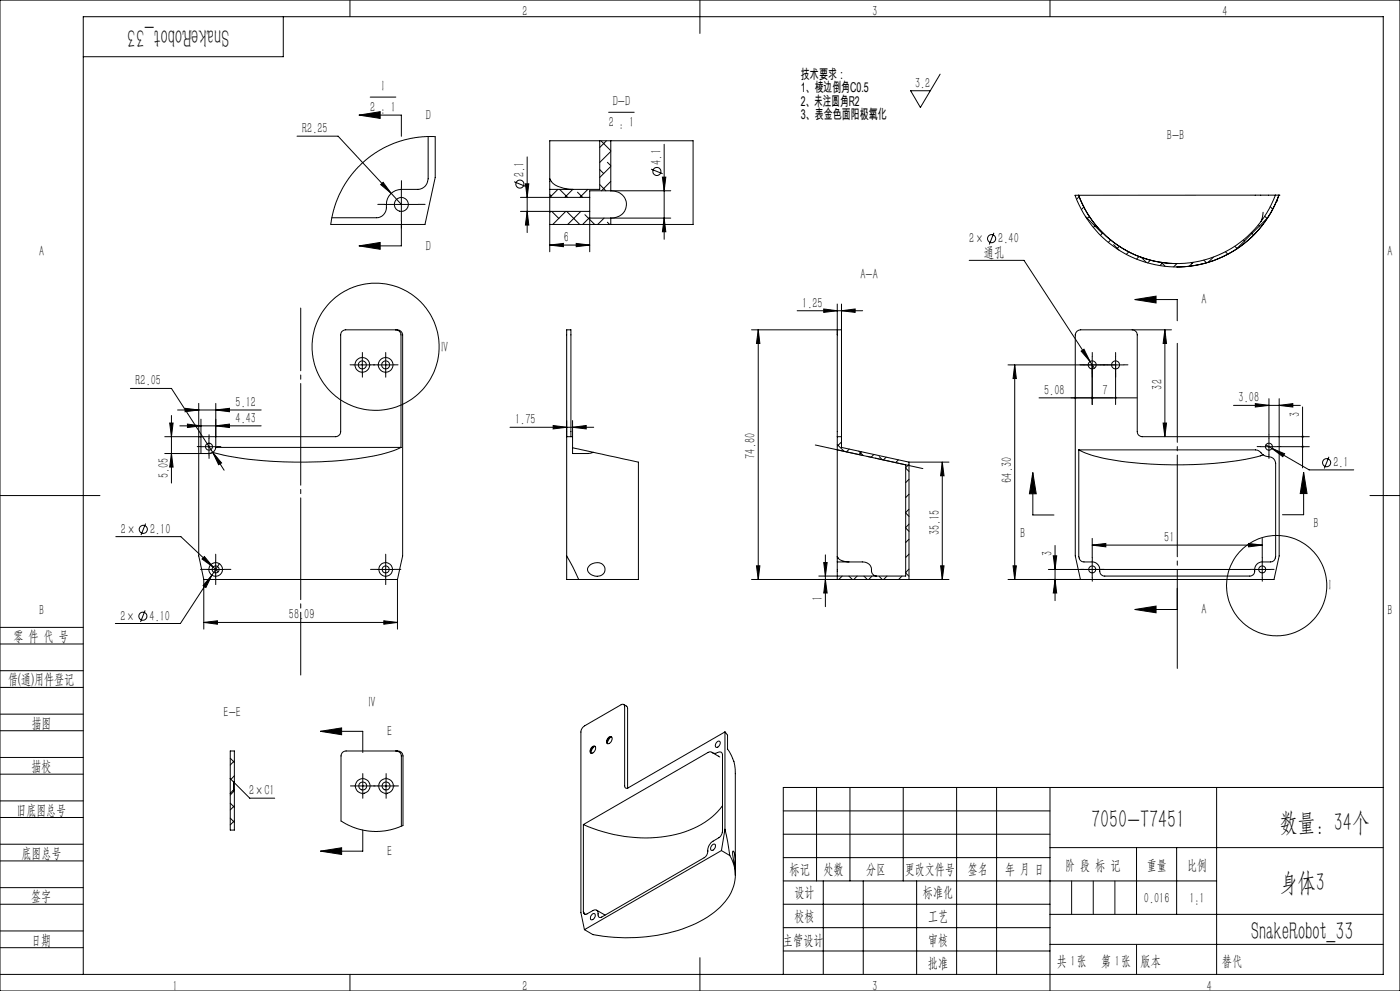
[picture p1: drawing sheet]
<svg xmlns="http://www.w3.org/2000/svg" width="420mm" height="297mm" viewBox="0 0 420 297" stroke-linecap="round" stroke-linejoin="round" font-family="sans-serif">
<g fill="none" stroke="#000" stroke-width=".3">
<path d="M0 0h420v297h-420zM85 5v12h-60M105 0v5M210 0v10M315 0v5M107.7 34.5h12.7v6.3M107.7 34.5l6.4-1v2zM111.1 29.1h7.6M182.6 33.7h7.7M282 22.2l-5.9 10-2.9-5h5.9M89.1 40.8h12.3l16 17.2M107.5 50l2.7-2.5 2.4-1.7 2.3-1.4 3.4-1.5 2.8-.9 3.5-.8 3.4-.3 2.6 .1v12.2l-3.1 14.1h-28.3l.9-4.4 1.6-4.3 2.8-5z"/>
<path d="M114.2 55.3l.7-.7 2.5 3.4zM117.4 58l3 3.3M120.4 56.3v10M128.4 40.9v12.7a3.2 3.2 0 0 1-3.1 3.2h-4.9a4.7 4.7 0 0 0-4.5 5.5 3 3 0 0 1-3 3h-13.3M154.2 54.5l3.5 1.4M156.1 59.2h20.8M157.6 55.1h1l-.4 4.1zM158.2 47v22.7M164.9 58.3l.5 .4M164.9 53.6l.8 1.1a8.7 8.7 0 0 0 6.2 2.1M164.9 59.2v16.3M164.9 56.8v2.4"/>
<path d="M167.4 56.8l-2.4 2.4M167.9 56.8l2.4 2.4M171.8 56.8l-2.4 2.4M173.2 57.6l1.6 1.6M176.4 56.8l-2.4 2.4M176.9 59.2v4.2M179.9 55.3l1.9 1.9M179.9 50.8l1.2 1.2M179.9 42.2h-15v14.6M179.9 42.2v14.6h-15M179.9 42.2h3.3M180.3 42.2l2.9 3"/>
<path d="M181.9 42.2l-2 2M182.2 48.6l1 1M183.2 45.4l-3.3 3.3M183.2 49.9l-3.3 3.3M183.2 54.4l-2.8 2.8M183.2 42.2h24.7v25.1h-24.7M183.2 42.2v15a4.1 4.1 0 0 1 4.7 4.1 4.1 4.1 0 0 1-4.7 4.1v1.9M195.3 50.7l3.5 1.4M198.7 53.1h1l-.5 4.1zM199.2 43.2v28.5M201.2 57.2h-24.3v2M323.6 58.5a31.5 31.5 0 0 0 29.5 20.5l-1 1"/>
<path d="M323.7 58.9l-.7 .8M382.6 58.5h-60.1a32.5 32.5 0 0 0 30.6 21.5 32.5 32.5 0 0 0 30.6-21.5M382.6 58.5a31.5 31.5 0 0 1-29.5 20.5 31.5 31.5 0 0 1-29.5-20.5M382.6 58.5h1.1M383.7 58.5h.1M383.7 58.5l-.7 1.7M107.7 73.7l6.4-1v2zM115.4 61.3h10M120.4 67.3v6.4h-12.7M156.1 63.4h20.8M158.2 63.4l.4 4h-1zM164.9 73.4l4.1-.4v.9z"/>
<path d="M164.9 73.4h12M164.9 67.3h18.3M165.2 63.4l-.3 .3M165.5 63.4l2.1 2.1M169.7 63.4l-3.9 3.9M170 63.4l3.9 3.9M172.9 73l4 .4-4 .5zM174.2 63.4l-3.9 3.9M175.5 64.3l2.9 3M176.9 65.2l-2.1 2.1M176.9 63.4v12.1M176.9 65.4h24.3"/>
<path d="M181.2 65.4l-1.9 1.9M182.2 66.6l.7 .7M199.2 65.4l.5 4.1h-1zM290.8 78h16.4l19.8 30.4M298.2 69.8l-1.4 3.5M325.2 62.1l-.8 .7M325.6 64.9l5.1 5.1M326.8 64.9l-.7 .7M328.7 67.4l-.7 .8M330.8 69.8l-.7 .7M333.2 71.9l-.7 .7M334.1 73.3l1.6 1.7"/>
<path d="M335.8 73.8l-.7 .7M338.6 75.5l-.7 .7M341.7 76.9l-.7 .7M342.4 77.1l1.5 1.6M345.1 78l-.8 .8M348.4 78.6l1.1 1.2M348.9 78.7l-.9 .9M357.4 78.7l.2 .2M358 78.6l-1.2 1.2M361.1 78l.9 .8M364 77l-1.6 1.6M367.6 75.5l.8 .7"/>
<path d="M370.5 73.8l.7 .7M373 71.9l.3 .3M375.4 69.7l.7 .7M377.5 67.4l.4 .3M378.9 63.6l-.6 2.8M379.4 64.8l.8 .7M380.3 65.2l-9.5 9.6M381.1 61.9l.7 .8M383 60.2h.1M383 60.2a32.4 32.4 0 0 1-29.9 19.8M118.7 98.8h.2a1.78 1.78 0 0 1 1.9 1.6v66.2l-1.6 7.1M118.7 98.8h-15a1.51 1.51 0 0 0-1.5 1.6v29a1.57 1.57 0 0 1-1.5 1.5h-51.3"/>
<path d="M118.7 98.8a1.57 1.57 0 0 1 1.6 1.6v33.7M225.5 98.8h26.9v1.6M227.5 98.8l.5 4.1h-1.1zM227.5 98.8v74.9M239.1 93.1h19.7M247.1 92.6l4.1 .5-4.1 .5zM251.2 91.1v39.8M251.2 98.8v1.6M252.4 93.1l4.1-.5v1zM252.4 91.1v39.8M339.7 98.8a1.57 1.57 0 0 1 1.5 1.6v29a1.51 1.51 0 0 0 1.5 1.5h50.1M340.5 89.8l6.3-1v2z"/>
<path d="M340.5 89.8h12.7v6.3M349.5 98.8l.5 4.1h-1.1zM349.5 98.8v32.1M351.4 98.8h-27.2a1.62 1.62 0 0 0-1.6 1.6v66.2l1.5 7.1M353.1 80h.1M39.1 116.4h12.3l12.4 19.2M106.2 109.4h5M108.7 106.9v5M113.2 109.4h5M115.7 106.9v5M304.4 109.4l.5 4h-1zM304.4 109.4v64.3"/>
<path d="M311.7 119.2h29.3M324.3 105.2l.9-.5 1.8 3.7zM327 108.4l1.3 2M327.7 106.9v14.3M334.7 106.9v14.3M337.1 109.4h-34.7M380.7 119.5v10.8M383.8 119.5v47.1l-1.6 7.1h-79.8M49.4 135.9h10.9M50.9 126.8h1l-.5 4.1zM51.4 124.5v20.3M51.4 135.9l.5 4.1h-1z"/>
<path d="M53.3 122.9h25.1M53.9 127.6h24.5M55.5 122.4l4.1 .5-4.1 .5zM56.2 127.1l4.1 .5-4.1 .5zM59.6 130.9h.7M59.6 120.9v45.7l1.5 7.1M60.2 133.9h5M60.3 125.6v10.3M62.7 131.4v4.9M63.8 135.6l2.7 3.1-.9 .6zM63.8 135.6l3.4 5.3M63.9 135.6l-1.2 .3h-2.4"/>
<path d="M63.9 135.6l-.8 .3h-.8M64.7 134.1l-.2 .7-.6 .8M64.7 134.1h55.6M64.7 127.6l4.1-.5v1zM64.7 122.9l4.1-.5v1zM64.7 120.9v13.2M120.3 134.1a52.4 52.4 0 0 1-17.7 3.9 122.4 122.4 0 0 1-37.8-2.1l-.9-.3M153 128.1h25.1M165.9 127.5l4.1 .6-4.1 .4zM170 129.4v.8a.47 .47 0 0 0 0 .7 .47 .47 0 0 0 .7 0h1.1M171.3 130.9v-32.1h-1.3v74.9h3.6M171.8 128.1l4.1-.6v1z"/>
<path d="M171.8 126v9.9h4.5l1.7-.3M171.8 134.2l6.2 1.4M178 135.6l13.5 2.9v35.2h-17.9M251.2 133.2l2 2.1M251.2 130.9v37.5M251.2 130.9h1.2M251.2 134.8l20.5 4.5v33.3h-26.1M252.4 132.5l-1.2 1.2M252.4 130.9v3.2l20.3 4.4M254.8 134.6l-.8 .8M257.6 135.2l1.4 1.3M258.5 135.4l-.9 .8"/>
<path d="M262.1 136.2l-.8 .9M263.8 136.8l.9 1M265.9 137l-.9 .9M269.5 137.8l-.8 .8M272.7 139.1l-1 1.1M272.7 138.5h12M272.7 138.5v35.2M282.7 138.5l.5 4.1h-1zM282.7 138.5v35.2M323.6 134.8h53a2.83 2.83 0 0 1 2.1 1.4l1.6 .6a2.14 2.14 0 0 1 2.4 2v28a1.56 1.56 0 0 1-1.6 1.6h-2.4a2.47 2.47 0 0 0-2.3 3l-.4 .8-.8 .4h-43.8a1.55 1.55 0 0 1-1.5-1.9 2.29 2.29 0 0 0-2.2-2.3h-2.5a1.59 1.59 0 0 1-1.6-1.6zM323.6 134.8a46.7 46.7 0 0 0 17.2 3.9 115.6 115.6 0 0 0 37.6-2.1l.6-.3M348.9 126.8h1.1l-.5 4.1z"/>
<path d="M370.1 121.5h20M376.6 121l4.1 .5-4.1 .5zM378.2 133.9h5M379.8 133.3l1.8 1.1M380.7 131.4v4.9M381.6 134.4l3.8 1.6-.6 .9zM381.6 134.4l11.1 6.4h13.4M383.8 121.5l4-.5v1zM384.2 133.9h8.6M390.8 122v18.2M398.7 136.9l-1.4 3.5M0 148.5h30"/>
<path d="M43.7 156.9l-1.4 3.5M271.7 158.3l1 .9M271.7 153.7l1 1.1M271.7 140.3l1 1M272.7 143.6l-1 1M272.7 148.1l-1 1M272.7 152.6l-1 1M272.7 157.1l-1 1M309.8 141.6v12.7h6.4M309.8 141.6l1.1 6.4h-2.1zM391.1 141.6v12.7h-6.4M391.1 141.6l1 6.3h-2z"/>
<path d="M411 148.5h9M34.7 160.8h19.6l9.6 9.1M61.1 173.7v14.9M61.1 173.7h58.1M61.3 166.8l2.6 3.1-3.3-2.4zM62.2 170.7h5M63.6 172.4l-1.8 3.7-.9-.6zM63.6 172.4l-9.5 14.5h-19.5M63.9 169.9l1.6 1.5M64.7 168.2v5M65.8 168.9l-2.2 3.5M113.2 170.7h5"/>
<path d="M115.7 168.2v5M119.2 173.7v14.9M170 166.6l3.6 7.1M176.9 169.4a2.65 2.65 0 0 1 2.7-.8 2.65 2.65 0 0 1 1.9 2.2 2.64 2.64 0 0 1-4.5 1.1 1.51 1.51 0 0 1-.1-2.5zM225.5 173.7h59.2M226.9 169.6h1.1l-.5 4.1zM247.1 168.6h1l-.5 4zM247.6 173.7l.5 4h-1zM247.6 166.3v15.5M251.2 168.4h7.5a2.6 2.6 0 0 1 2.8 3.2l.5 .7 1 .3M251.2 166.8l.5 .8 .7 .4 2.3 .4M251.2 168.4v5.3"/>
<path d="M252.7 172.6l-1.1 1.1M254.7 172.6l1 1.1M257.1 172.6l-.9 1.1M259.2 172.6l1 1.1M261.6 172.6l-1 1.1M263.8 172.8l.9 .9M266.1 172.6l-1 1.1M270.6 172.6l-1 1.1M271.7 171.7l1 1M272.7 161.6l-1 1M272.7 166.1l-1 1M272.7 170.6l-1 1"/>
<path d="M282.2 169.6h1l-.5 4.1zM303.9 169.6h1l-.5 4.1zM314.5 170.7h60.6M316 166.6h1l-.5 4.1zM316.5 173.7l.5 4h-1zM316.5 163.5v16.5M327.7 168.2v5M327.7 163.4l4.1-.5v1zM327.7 161.4v5.7M327.7 163.4h51M353.2 176.3v6.4h-12.7M374.6 162.9l4.1 .5-4.1 .5z"/>
<path d="M376.2 170.7h5M378.7 168.2v5M378.7 161.4v5.7M0 193h25M0 188h25M43.5 182.9l-1.3 3.5M61.1 186.5l4.1-.4v1zM61.1 186.5h58.1M115.1 186.1l4.1 .4-4.1 .6zM340.5 182.7l6.3-1.1v2.1zM0 206h25M0 201h25"/>
<path d="M0 219h25M0 214h25M96.1 219.2h12.7v6.3M96.1 219.2l6.4-1v2zM187.1 211.1l1 .6 .2 .6v23.9M217.5 219.4l-29 16.7a.65 .65 0 0 1-.8 .1 .65 .65 0 0 1-.3-.7v-23.7a.65 .65 0 0 0-.3-.7 .65 .65 0 0 0-.8 .1l-10.9 6.3a2.25 2.25 0 0 0-1.1 1.9v54.1l1 5.1M217.5 219.4l.8 .9v4.2l.8 1.3a11.5 11.5 0 0 1 1.5 6.1v30.4M217.5 219.4v29.1M0 232h25M0 227h25M69.1 233.4v4.4M69.1 233.4l5.8 5.8h7.5"/>
<path d="M69.1 233.4v-8.3h1.2v9.2M69.1 227.2l1.2 1.3M69.9 237l.2 .2M70.1 236.7l-1 1.1M70.1 236.7h.2M70.3 234.3h-.2v2.4M70.3 234.3v2.4M70.3 228l-1.2 1.3M70.3 232.5l-1 1.1M70.3 237l-1.2 1.3M70.3 236.7v12.1h-1.2v-11M102.8 225.5l1-.4h15.2a1.77 1.77 0 0 1 1.9 1.5v20.8l-2.4 .9-2.4 .6-4.5 .3-3-.5-2.2-.6-4.1-2v-19.5z"/>
<path d="M106.3 235.5h5M108.8 233.1v5M113.3 235.5h5M115.8 233.1v5M118.8 225.1a1.57 1.57 0 0 1 1.6 1.5v21M177.4 224.1a.7 .7 0 0 1 1-.5 .7 .7 0 0 1 .2 1.2 .89 .89 0 0 1-.6 .8 .89 .89 0 0 1-1-.2zM178.3 223.7l-.7 .8-.4 1.1M178.5 223.7a1.47 1.47 0 0 0-1.2 2M182.6 221a.66 .66 0 0 1 1-.1 .66 .66 0 0 1-.1 1 .89 .89 0 0 1-.5 .9 .89 .89 0 0 1-1-.3l.1-.7zM183.3 220.8l-.7 .9-.4 1M183.5 220.8a1.52 1.52 0 0 0-1.2 2.1M213.8 225.6l2.1 1.3"/>
<path d="M214.9 222.6a.65 .65 0 0 1 1-.4 .65 .65 0 0 1 0 1.1 .65 .65 0 0 1-.6 .7 .65 .65 0 0 1-.7-.7zM245 236v28M255 236v28M271 236v28M287 236v56M299 236v56M315 236v61M365 236v56M415 236h-180v56M0 245h25M0 240h25M0 258h25"/>
<path d="M0 253h25M69.1 245.2l1.2 1.2M69.1 240.7l1.2 1.2M70.3 241.5l-1.2 1.2M70.3 246l-1.2 1.2M96.1 255.1l6.4-1v2zM108.8 248.7v6.4h-12.7M175 247.1l37.4-21.6a1.73 1.73 0 0 1 1.7 .3l.9-.2a1.06 1.06 0 0 1 1.7 .5v23l-.5 1.5-2.3 1.5a3.9 3.9 0 0 0-1.7 3.7l-.4 .7-.6 .6-30.7 17.7a.76 .76 0 0 1-1 0 .76 .76 0 0 1-.1-1 .97 .97 0 0 0-.4-1 .97 .97 0 0 0-1.2 .1l-1.7 1a.68 .68 0 0 1-.8 0 .68 .68 0 0 1-.3-.7M175 247.1v26.1M213.5 253.4l.2-.2a.56 .56 0 0 1 .8-.1 .56 .56 0 0 1 .1 .8 .9 .9 0 0 1-1.4 .8v-.7zM216.4 254.9l-41.1 23.7M216.4 254.9l2.5 1.5"/>
<path d="M216.7 241.4a24.6 24.6 0 0 1-16.9 9.2 44.7 44.7 0 0 1-24.8-3.5M217.5 248.5l1.4 7.9M217.5 248.5l-1.1 6.4M218.9 256.4a11.8 11.8 0 0 1-2 14.6 32.9 32.9 0 0 1-18.2 9 55.9 55.9 0 0 1-20.8 .1l-2.6-1.5M219.8 255.2l.1-.1a9.2 9.2 0 0 1 .7 4.9l-.6-2.4zM235 257h80M235 243h80M235 250h80M315 254h100M341 254v20M353 254v20M0 271h25"/>
<path d="M0 266h25M0 279h25M175 273.2l.6 .8M177.6 274a.57 .57 0 0 1 .8-.1 .57 .57 0 0 1 .1 .8 .91 .91 0 0 1-1.3 .8v-.7zM179 272.8l2.5 1.4M235 271h80M235 264h130M235 278h80M247 264v28M259 264v28M275 264v28M315 274h100"/>
<path d="M0 284h25M0 292h415v-287h-390v287M105 292v5M210 287v10M235 285h80M315 283h100"/>
<circle cx="156" cy="55.2" r="1.21"/>
<circle cx="197.1" cy="51.4" r="1.22"/>
<circle cx="120.4" cy="61.3" r="2.1"/>
<circle cx="297.5" cy="71.5" r="1.21"/>
<circle cx="108.7" cy="109.4" r="2.19"/>
<circle cx="108.7" cy="109.4" r="1.2"/>
<circle cx="112.7" cy="103.9" r="19.1"/>
<circle cx="115.7" cy="109.4" r="2.19"/>
<circle cx="115.7" cy="109.4" r="1.2"/>
<circle cx="327.7" cy="109.4" r="1.2"/>
<circle cx="334.7" cy="109.4" r="1.2"/>
<circle cx="62.7" cy="133.9" r="1.05"/>
<circle cx="380.7" cy="133.8" r="1.05"/>
<circle cx="398" cy="138.7" r="1.21"/>
<circle cx="43" cy="158.7" r="1.21"/>
<circle cx="64.7" cy="170.6" r="1.05"/>
<circle cx="64.7" cy="170.7" r="2.05"/>
<circle cx="115.7" cy="170.7" r="2.06"/>
<circle cx="115.7" cy="170.6" r="1.05"/>
<circle cx="327.7" cy="170.7" r="1.04"/>
<circle cx="378.7" cy="170.6" r="1.05"/>
<circle cx="383" cy="175.5" r="15"/>
<circle cx="42.9" cy="184.7" r="1.21"/>
<circle cx="108.8" cy="235.6" r="1.19"/>
<circle cx="108.8" cy="235.6" r="2.22"/>
<circle cx="115.8" cy="235.6" r="1.2"/>
<circle cx="115.8" cy="235.6" r="2.21"/>
</g>
<g fill="none" stroke="#000" stroke-width=".3" stroke-dasharray="30.5 1.3 1.3 1.3">
<path d="M120.4 56.2v-2.1M115.4 61.2h-2.1M120.4 66.2v2.1M125.4 61.2h2.1M106.2 109.3h-1.2M108.7 106.8v-1.2M108.7 111.8v1.2M111.2 109.3h1.2M113.2 109.3h-1.2M115.7 106.8v-1.2M115.7 111.8v1.2M118.2 109.3h1.2"/>
<path d="M325.2 109.3h-1.2M327.7 106.8v-1.2M327.7 111.8v1.2M330.2 109.3h1.2M332.2 109.3h-1.2M334.7 106.8v-1.2M334.7 111.8v1.2M337.2 109.3h1.2M60.2 133.8h-1M62.7 131.3v-1M62.7 136.3v1.1M65.2 133.8h1.1"/>
<path d="M378.2 133.8h-1.1M380.7 131.3v-1M380.7 136.3v1.1M383.2 133.8h1M62.2 170.6h-2M64.7 168.1v-2M64.7 173.1v2.1M67.2 170.6h2.1M113.2 170.6h-2M115.7 168.1v-2M115.7 173.1v2.1M118.2 170.6h2.1"/>
<path d="M325.2 170.6h-1.1M327.7 168.1v-1M327.7 173.1v1.1M330.2 170.6h1M376.2 170.6h-1.1M378.7 168.1v-1M378.7 173.1v1.1M381.2 170.6h1M106.3 235.5h-1.2M108.8 233v-1.2M108.8 238v1.2M111.3 235.5h1.2"/>
<path d="M113.3 235.5h-1.2M115.8 233v-1.2M115.8 238v1.2M118.3 235.5h1.2"/>
</g>
<path d="M276.9 140.4l-32.3-7" fill="none" stroke="#000" stroke-width=".3" stroke-dasharray="30.5 1.3 1.3 1.3" stroke-dashoffset="15.9"/>
<path d="M353.2 102.9v97.4" fill="none" stroke="#000" stroke-width=".3" stroke-dasharray="30.5 1.3 1.3 1.3" stroke-dashoffset=".8"/>
<path d="M90.2 92.3v110" fill="none" stroke="#000" stroke-width=".3" stroke-dasharray="30.5 1.3 1.3 1.3" stroke-dashoffset="11.7"/>
<path d="M321.5 264v10M328 264v10M334.5 264v10M341 283v9" fill="none" stroke="#0a0605" stroke-width=".3"/>
<g fill="#000">
<path d="M172.9 73l4 .4-4 .5zM164.9 73.4l4.1-.4v.9z"/>
<path d="M252.4 93.1l4.1-.5v1zM247.1 92.6l4.1 .5-4.1 .5z"/>
<path d="M340.5 89.8l6.3-1v2zM340.5 182.7l6.3-1.1v2.1zM391.1 141.6l1 6.3h-2zM309.8 141.6l1.1 6.4h-2.1zM107.7 34.5l6.4-1v2zM107.7 73.7l6.4-1v2zM96.1 219.2l6.4-1v2zM96.1 255.1l6.4-1v2z"/>
<path d="M327.4 119l-.1 .2h.4h-.4a.34 .34 0 0 0 .5 .3 .34 .34 0 0 0 .2-.5 .34 .34 0 0 0-.6 0zM322.3 119l.1 .6 .5-.2v-.2h-.3h.3l-.1-.2zM64.7 127.6l4.1-.5v1zM56.2 127.1l4.1 .5-4.1 .5z"/>
<path d="M50.9 126.8h1l-.5 4.1zM51.4 135.9l.5 4.1h-1z"/>
<path d="M64.7 122.9l4.1-.5v1zM55.5 122.4l4.1 .5-4.1 .5zM171.8 128.1l4.1-.6v1zM165.9 127.5l4.1 .6-4.1 .4z"/>
<path d="M376.6 121l4.1 .5-4.1 .5zM383.8 121.5l4-.5v1z"/>
<path d="M390.5 133.7a.34 .34 0 0 0 .1 .5 .34 .34 0 0 0 .5-.3 .34 .34 0 0 0-.3-.4v.4v-.4zM390.5 130.6v.5l.3 .1v-.3v.3a.34 .34 0 0 0 .3-.5 .34 .34 0 0 0-.6-.1z"/>
<path d="M282.2 169.6h1l-.5 4.1zM282.7 138.5l.5 4.1h-1z"/>
<path d="M316 166.6h1l-.5 4.1zM316.5 173.7l.5 4h-1zM349.5 98.8l.5 4.1h-1.1zM348.9 126.8h1.1l-.5 4.1zM304.4 109.4l.5 4h-1zM303.9 169.6h1l-.5 4.1zM247.1 168.6h1l-.5 4zM247.6 173.7l.5 4h-1zM227.5 98.8l.5 4.1h-1.1zM226.9 169.6h1.1l-.5 4.1zM157.6 55.1h1l-.4 4.1zM158.2 63.4l.4 4h-1zM198.7 53.1h1l-.5 4.1zM199.2 65.4l.5 4.1h-1z"/>
<path d="M327.7 163.4l4.1-.5v1zM374.6 162.9l4.1 .5-4.1 .5zM327.4 119l.1 .6 .5-.2v-.2h-.3h.3l-.1-.2zM334.5 119l-.2 .2h.4h-.4a.34 .34 0 0 0 .4 .4 .34 .34 0 0 0 .3-.5 .34 .34 0 0 0-.5-.1zM324.3 105.2l2.7 3.2-1.8-3.7zM381.6 134.4l3.2 2.5 .6-.9zM114.2 55.3l3.2 2.7-2.5-3.4zM63.8 135.6l1.8 3.7 .9-.6zM61.3 166.8l-.7 .7 3.3 2.4zM63.6 172.4l-2.7 3.1 .9 .6zM61.1 186.5l4.1-.4v1zM115.1 186.1l4.1 .4-4.1 .6z"/>
</g>
<text font-size="7.8" fill="#0a0605" x="68.7" y="8.5" transform="rotate(-180 68.7 8.5)">SnakeRobot_33</text>
<g font-size="7.8">
<text x="327.3" y="248.2">7050-T7451</text>
<text x="383.8" y="249.1">数量：34个</text>
<text x="383.9" y="266.9">身体3</text>
<text x="375.3" y="281.7">SnakeRobot_33</text>
</g>
<g font-size="4.4">
<text x="156.8" y="4.9">2</text>
<text x="261.8" y="4.9">3</text>
<text x="366.7" y="4.9">4</text>
<text x="56.6" y="12">1</text>
<text x="114.7" y="27.4">I</text>
<text x="274.5" y="26.3">3.2</text>
<text x="111.1" y="33.6">2 : 1</text>
<text x="127.7" y="36">D</text>
<text x="183.8" y="31.9">D-D</text>
<text x="90.7" y="39.9">R2.25</text>
<text x="182.6" y="38.1">2 : 1</text>
<text x="350.1" y="41.9">B-B</text>
<text x="157.3" y="53.2" transform="rotate(-90 157.3 53.2)">2.1</text>
<text x="198.4" y="49.4" transform="rotate(-90 198.4 49.4)">4.1</text>
<text x="11.7" y="76.6">A</text>
<text x="127.7" y="75.2">D</text>
<text x="169.2" y="72.6">6</text>
<text x="290.8" y="72.8">2×</text>
<text x="295.2" y="77.1">通孔</text>
<text x="299.5" y="72.8">2.40</text>
<text x="416.2" y="76.6">A</text>
<text x="258.1" y="83.5">A-A</text>
<text x="240.7" y="92.2">1.25</text>
<text x="360.5" y="91.3">A</text>
<text x="132.5" y="105.4">IV</text>
<text x="40.7" y="115.5">R2.05</text>
<text x="313.3" y="118.3">5.08</text>
<text x="330.8" y="118.3">7</text>
<text x="348.6" y="116.7" transform="rotate(-90 348.6 116.7)">32</text>
<text x="70.7" y="122">5.12</text>
<text x="371.6" y="120.6">3.08</text>
<text x="389.9" y="125" transform="rotate(-90 389.9 125)">3</text>
<text x="70.7" y="126.7">4.43</text>
<text x="154.6" y="127.1">1.75</text>
<text x="226.6" y="137.5" transform="rotate(-90 226.6 137.5)">74.80</text>
<text x="50.6" y="143.2" transform="rotate(-90 50.6 143.2)">5.05</text>
<text x="400" y="139.9">2.1</text>
<text x="303.6" y="144.7" transform="rotate(-90 303.6 144.7)">64.30</text>
<text x="36.3" y="159.9">2×</text>
<text x="45" y="159.9">2.10</text>
<text x="281.8" y="160.3" transform="rotate(-90 281.8 160.3)">35.15</text>
<text x="306" y="161.2">B</text>
<text x="394.1" y="158.3">B</text>
<text x="315.6" y="166.5" transform="rotate(-90 315.6 166.5)">3</text>
<text x="349.3" y="162.5">51</text>
<text x="398.8" y="176.9">I</text>
<text x="11.8" y="184.4">B</text>
<text x="36.2" y="186">2×</text>
<text x="44.9" y="186">4.10</text>
<text x="86.7" y="185.7">58.09</text>
<text x="246.8" y="180.3" transform="rotate(-90 246.8 180.3)">1</text>
<text x="360.5" y="184.1">A</text>
<text x="416.3" y="184.4">B</text>
<text x="4" y="192">零 件 代 号</text>
<text x="2.5" y="205.1">借(通)用件登记</text>
<text x="67.1" y="214.9">E-E</text>
<text x="110.6" y="212">IV</text>
<text x="9.5" y="218.1">描图</text>
<text x="116.1" y="220.7">E</text>
<text x="9.5" y="231.1">描校</text>
<text x="74.7" y="238.3">2×C1</text>
<text x="5" y="244.2">旧底图总号</text>
<text x="6.5" y="257.2">底图总号</text>
<text x="116.1" y="256.6">E</text>
<text x="236.9" y="261.9">标记</text>
<text x="247.1" y="261.9">处数</text>
<text x="259.9" y="261.9">分区</text>
<text x="271.5" y="261.9">更改文件号</text>
<text x="290.4" y="261.9">签名</text>
<text x="301.5" y="261.9">年 月 日</text>
<text x="319.5" y="260.6">阶 段 标 记</text>
<text x="344" y="260.6">重量</text>
<text x="356.1" y="260.6">比例</text>
<text x="238.3" y="268.9">设计</text>
<text x="276.9" y="268.9">标准化</text>
<text x="9.4" y="270.1">签字</text>
<text x="343.2" y="270.7">0.016</text>
<text x="356.8" y="270.7">1:1</text>
<text x="238.3" y="276.1">校核</text>
<text x="278.4" y="276">工艺</text>
<text x="9.4" y="283.2">日期</text>
<text x="234.9" y="283.3">主管设计</text>
<text x="278.4" y="283.3">审核</text>
<text x="278.4" y="290.2">批准</text>
<text x="317" y="289.4">共 张</text>
<text x="321.1" y="289.4">1</text>
<text x="330.3" y="289.4">第 张</text>
<text x="334.5" y="289.4">1</text>
<text x="342.1" y="289.4">版本</text>
<text x="51.8" y="296.9">1</text>
<text x="156.8" y="296.9">2</text>
<text x="261.8" y="296.9">3</text>
<text x="362.1" y="296.9">4</text>
</g>
<text font-size="4.4" fill="#0a0605" x="366.5" y="289.4">替代</text>
<g font-size="4.1">
<text x="240.3" y="23.6">技术要求：</text>
<text x="240.3" y="27.6">1、棱边倒角C0.5</text>
<text x="240.3" y="31.7">2、未注圆角R2</text>
<text x="240.3" y="35.8">3、表金色面阳极氧化</text>
</g>
</svg>
